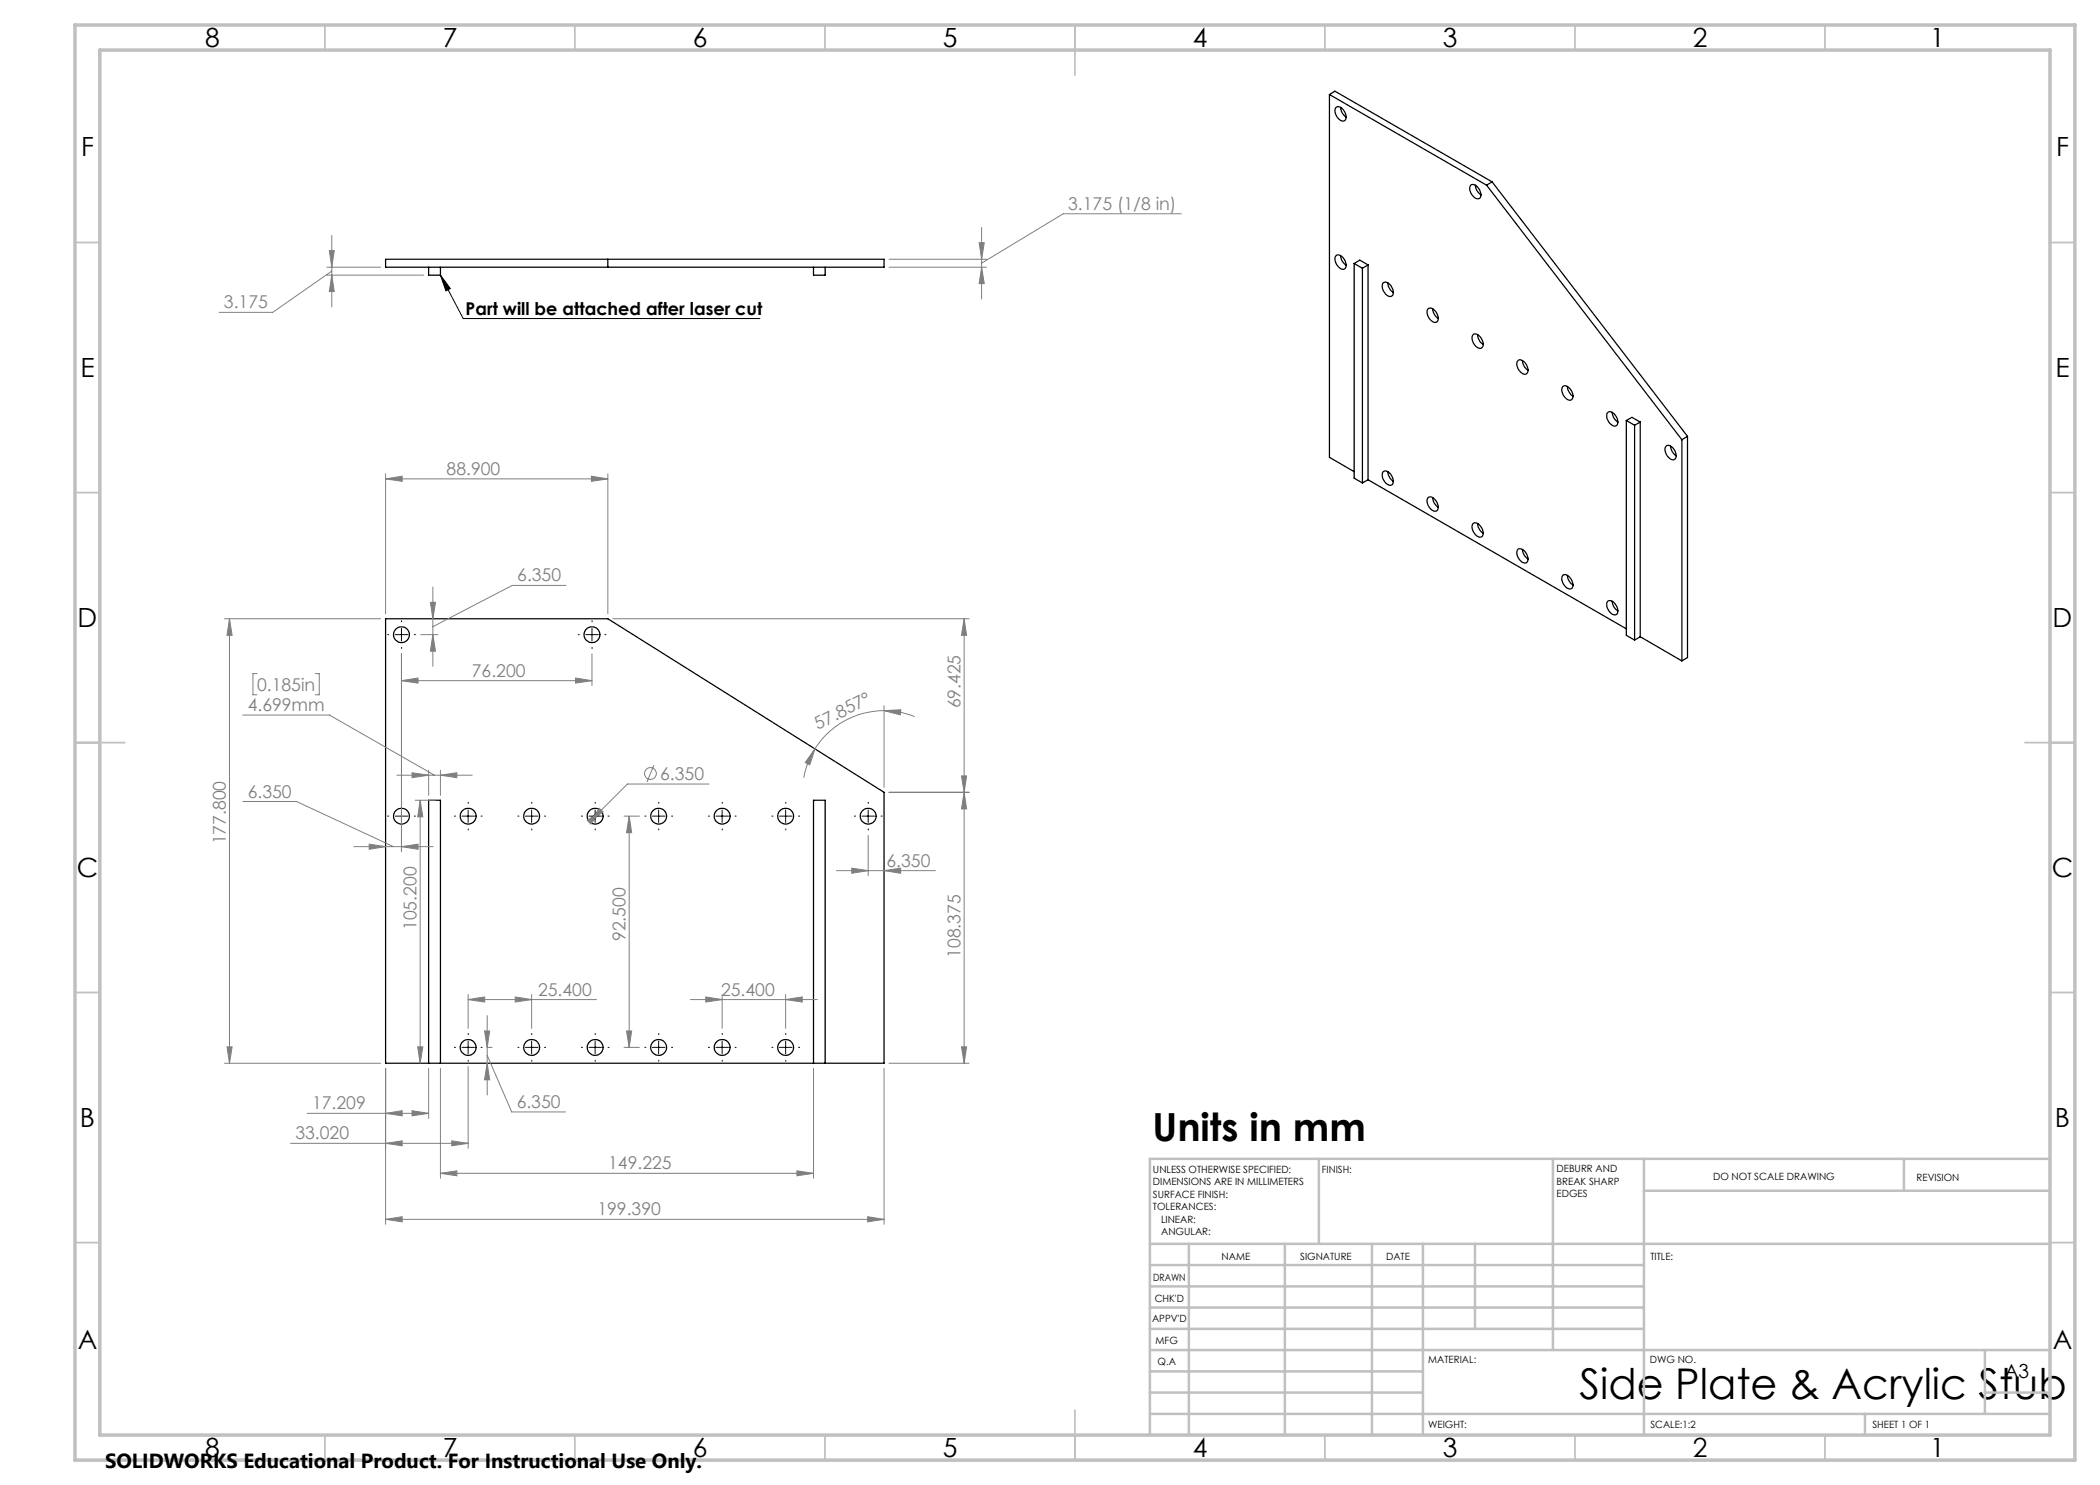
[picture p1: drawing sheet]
<svg xmlns="http://www.w3.org/2000/svg" width="420mm" height="297mm" viewBox="0 0 420 297" stroke-linecap="round" stroke-linejoin="round" font-family="sans-serif">
<g fill="none" stroke="#000" stroke-width=".25">
<path d="M265.9 18.9v72.6l4.9 2.8M265.9 18.9l31.4 18.1M265.9 18.9l1.1-.7 31.4 18.2M267.1 21.6a1 1 0 0 1 1.6 .5l.5 1a.76 .76 0 0 1-.2 1 .76 .76 0 0 1-1-.1 2.16 2.16 0 0 1-.9-2.4zM268.1 21.5l.3 1 .8 .9M294.2 37a1.56 1.56 0 0 1 1.9 1.3l.1 .4a.76 .76 0 0 1-.3 1 .76 .76 0 0 1-1-.2 2.03 2.03 0 0 1-.7-2.5zM295.1 37l.2 1.1 .9 .9M297.3 37l39.1 50.9M298.4 36.4l-1.1 .6M298.4 36.4l39.1 50.9M77.1 51.9h99.7v1.5h-99.7zM85.7 53.4v1.6h2.4v-1.6"/>
<path d="M121.6 51.9v1.5M162.7 53.4v1.6h2.3v-1.6M267.3 51.1a1.67 1.67 0 0 1 1.9 1.6 .81 .81 0 0 1-.4 1.1 .81 .81 0 0 1-1.1-.4 1.77 1.77 0 0 1-.4-2.3zM268.1 51.1l.3 1 .8 1M270.8 52.7l1.2-.7 1.6 1M270.8 52.7v42.9l1.7 1M270.8 52.7l1.7 1M272.5 53.7v42.9M273.6 53v43M273.6 53l-1.1 .7M276.5 56.7a1.19 1.19 0 0 1 1.9 .8l.2 .7a.81 .81 0 0 1-.4 1.1 .81 .81 0 0 1-1.1-.5l-.6-.9-.1-.7zM277.6 56.5a2.67 2.67 0 0 0 1.1 2"/>
<path d="M285.7 61.7a1.57 1.57 0 0 1 1.8 1.3l.1 .4a.81 .81 0 0 1-.4 1.1 .81 .81 0 0 1-1.1-.5 1.77 1.77 0 0 1-.4-2.3zM286.5 61.7l.3 1.1 .9 .9M294.7 66.9a1.57 1.57 0 0 1 1.8 1.3l.1 .3a.76 .76 0 0 1-.2 1 .76 .76 0 0 1-1-.1 1.97 1.97 0 0 1-.7-2.5zM295.5 66.9l.1 .7 .4 .7 .7 .6M303.6 72.1a1.67 1.67 0 0 1 2 1.6 .81 .81 0 0 1-.4 1.1 .81 .81 0 0 1-1.1-.4 1.77 1.77 0 0 1-.5-2.3zM304.5 72.1l.3 1 .8 .9M312.6 77.3a1.67 1.67 0 0 1 2 1.6 .81 .81 0 0 1-.4 1.1 .81 .81 0 0 1-1.1-.4 1.77 1.77 0 0 1-.5-2.3zM313.5 77.3l.3 1 .4 .6 .4 .3M273.6 96l51.7 29.8M273.6 96l-1.1 .6M276.5 94.4a1.03 1.03 0 0 1 1.7 .5l.4 1.1a.75 .75 0 0 1-.2 .9 .75 .75 0 0 1-1-.1 2.12 2.12 0 0 1-.9-2.4zM277.6 94.3l.1 .7 .3 .7 .7 .6"/>
<path d="M285.7 99.5a1.5 1.5 0 0 1 1.8 1.3l.1 .3a.76 .76 0 0 1-.2 1 .76 .76 0 0 1-1-.1 2.16 2.16 0 0 1-.9-2.4zM286.5 99.5l.3 1 .9 1M321.5 82.6a.87 .87 0 0 1 1.4 .2 1.81 1.81 0 0 1 .4 2.3 1.61 1.61 0 0 1-1.8-1.3l-.2-.3zM322.4 82.5l.3 1 .9 .9M325.3 84.1l1.1-.6 1.6 .9M325.3 84.1l1.6 1M325.3 84.1v43l1.6 .9M326.9 85.1v42.9M328 84.4v42.9M328 84.4l-1.1 .7M333.3 89.2a1.67 1.67 0 0 1 1.9 1.6 .81 .81 0 0 1-.4 1.1 .81 .81 0 0 1-1.1-.4 1.77 1.77 0 0 1-.4-2.3zM334.1 89.2l.3 1 .8 1"/>
<path d="M336.4 87.9v44.3M337.5 87.3l-1.1 .6M337.5 87.3v44.2l-1.1 .7M294.7 104.7a1.5 1.5 0 0 1 1.8 1.3l.1 .3a.76 .76 0 0 1-.2 1 .76 .76 0 0 1-1-.1 2.21 2.21 0 0 1-.9-2.4zM295.5 104.7l.1 .7 .4 .6 .7 .6M303.6 109.8a1.87 1.87 0 0 1 2 2.3 .78 .78 0 0 1-.8 .6 .78 .78 0 0 1-.7-.6 1.77 1.77 0 0 1-.5-2.3zM304.5 109.9l.3 1 .8 .9M312.6 115a1.56 1.56 0 0 1 1.9 1.3l.1 .4a.76 .76 0 0 1-.2 1 .76 .76 0 0 1-1.1-.1 2.03 2.03 0 0 1-.7-2.6zM313.5 115.1l.3 1 .8 .9M77.1 123.8h44.5l55.2 34.7v54.2h-99.7zM321.5 120.4a1 1 0 0 1 1.6 .5l.4 1a.75 .75 0 0 1-.2 1 .75 .75 0 0 1-1-.1 2.16 2.16 0 0 1-.8-2.4zM322.4 120.3l.3 1 .9 .9"/>
<path d="M328 127.3l8.4 4.9M328 127.3l-1.1 .7M85.7 212.7v-52.6h2.4v52.6M162.7 212.7v-52.6h2.3v52.6"/>
<circle cx="80.3" cy="126.9" r="1.58"/>
<circle cx="118.4" cy="126.9" r="1.58"/>
<circle cx="80.3" cy="163.2" r="1.58"/>
<circle cx="93.6" cy="163.2" r="1.58"/>
<circle cx="106.3" cy="163.2" r="1.58"/>
<circle cx="119" cy="163.2" r="1.58"/>
<circle cx="131.7" cy="163.2" r="1.58"/>
<circle cx="144.4" cy="163.2" r="1.58"/>
<circle cx="157.1" cy="163.2" r="1.58"/>
<circle cx="173.6" cy="163.2" r="1.58"/>
<circle cx="93.6" cy="209.5" r="1.58"/>
<circle cx="106.3" cy="209.5" r="1.58"/>
<circle cx="119" cy="209.5" r="1.58"/>
<circle cx="131.7" cy="209.5" r="1.58"/>
<circle cx="144.4" cy="209.5" r="1.58"/>
<circle cx="157.1" cy="209.5" r="1.58"/>
</g>
<g fill="none" stroke="#808080" stroke-width=".2">
<path d="M65.4 55h19.3M65.4 53.4h10.7M65.9 50.1h1l-.5 3.3zM66.4 55l.5 3.3h-1zM66.4 47.1v14.3M66.4 54.2l-11.9 8.3h-10.7M177.8 53.4h19.5M177.8 51.9h19.5M195.8 48.5h1l-.5 3.4zM196.3 53.4l.5 3.3h-1zM196.3 45.5v14.3M236.3 42.8h-23.6l-16.4 9.8"/>
<path d="M77.1 95.8l3.3-.6v1.1zM77.1 94.8v28M77.1 95.8h44.5M118.3 95.2l3.3 .6-3.3 .5zM121.6 94.8v28M86.6 117.4v15.9M113.2 117.1h-10.8l-15.8 8.2M44.9 123.8h31.2M45.9 123.8l.5 3.3h-1zM45.9 123.8v88.9M51.4 134.7h-.8v4.3h.8M63 134.7h.9v4.3h-.9"/>
<path d="M80.3 136.1l3.3-.5v1zM80.3 130.8v39.6M80.3 136.1h38.1M84.1 126.9h3.5M86.1 120.5h1l-.5 3.3zM86.6 126.9l.5 3.3h-1zM115.1 135.6l3.3 .5-3.3 .5zM118.4 130.8v6.3M122.6 123.8h71.2M192.8 123.8l.5 3.3h-1zM192.8 123.8v88.9M48.5 143h17.4l21 12"/>
<path d="M79.4 155h15M82.4 154.5l3.3 .5-3.3 .5zM85.7 154.1v5M88.1 155l3.3-.5v1zM88.1 154.1v5M130.8 153l-1.4 3.4M141.8 156.8h-16.3l-5.3 5.3M163 149.8l-1 3.2-1-.5zM163 149.8a16.1 16.1 0 0 0-2.3 5.8M176.8 142.1l3.4-.1-.1 1zM176.8 142.1a16.3 16.3 0 0 0-13.8 7.7M176.8 142.1a15.2 15.2 0 0 1 6.1 1.2"/>
<path d="M176.8 141.1v16.4M177.8 158.5h16M192.3 155.2h1l-.5 3.3zM192.8 158.5l.5 3.3h-1zM48.5 160.3h10.8l19.4 9M70.8 169.3h15.8M73.8 168.8l3.3 .5-3.3 .6zM80.3 169.3l3.3-.5v1.1zM83 160.1h4.1M84 160.1l.6 3.3h-1.1zM84 160.1v52.6M117.5 164.1l2.7-2-2 2.7z"/>
<path d="M119.9 161.7l.7 .7-2.7 2zM120.2 162.1l-2.3 2.3M124.8 163.2h3.1M125.8 163.2l.5 3.3h-1zM125.8 163.2v46.3M167.3 174.1h19.8M170.4 173.6l3.2 .5-3.2 .6zM173.6 167.1v8.1M176.8 174.1l3.3-.5v1.1zM93.6 199.9l3.3-.5v1zM93.6 199.9h25.7M93.6 198.9v6.8"/>
<path d="M103 199.4l3.3 .5-3.3 .5zM106.3 198.9v6.8M138.1 199.9h25.4M141.1 199.4l3.3 .5-3.3 .5zM144.4 198.9v6.8M157.1 199.9l3.3-.5v1zM157.1 198.9v6.8M44.9 212.7h31.2M45.4 209.4h1l-.5 3.3zM77.1 213.7v31.2M83.5 209.4h1.1l-.6 3.3zM85.7 213.7v10"/>
<path d="M88.1 213.7v22M93.6 213.3v16.4M96.9 206.2h1l-.5 3.3zM97.4 212.7l.5 3.3h-1zM97.4 203.1v15.9M97.4 211.1l4.9 11.3h10.8M97.5 209.5h.9M124.8 209.5h3.1M125.3 206.2h1l-.5 3.3zM162.7 213.7v22M176.8 213.7v31.2M177.8 212.7h16"/>
<path d="M192.3 209.4h1l-.5 3.3zM58.1 228.7h35.5M61.4 222.7h24.3M77.1 222.7l3.3-.6v1.1zM77.1 228.7l3.3-.5v1zM82.4 222.1l3.3 .6-3.3 .5zM88.1 234.7l3.3-.5v1zM88.1 234.7h74.6M90.3 228.2l3.3 .5-3.3 .5zM159.4 234.2l3.3 .5-3.3 .5zM77.1 243.9l3.3-.6v1.1zM77.1 243.9h99.7"/>
<path d="M173.5 243.3l3.3 .6-3.3 .5z"/>
<circle cx="130.1" cy="154.7" r="1.18"/>
</g>
<g fill="none" stroke="#000" stroke-width=".2">
<path d="M88.1 55l2 2.7-.9 .5zM88.1 55l4.5 8.7h59.4M79.1 126.9h2.5M80.3 125.7v2.5M117.2 126.9h2.5M118.4 125.7v2.5M79.1 163.2h2.5M80.3 162v2.5M92.4 163.2h2.5M93.6 162v2.5M105.1 163.2h2.5M106.3 162v2.5"/>
<path d="M117.8 163.2h2.5M119 162v2.5M130.5 163.2h2.5M131.7 162v2.5M143.2 163.2h2.5M144.4 162v2.5M155.9 163.2h2.5M157.1 162v2.5M172.4 163.2h2.5M173.6 162v2.5M92.4 209.5h2.5M93.6 208.2v2.5"/>
<path d="M105.1 209.5h2.5M106.3 208.2v2.5M117.8 209.5h2.5M119 208.2v2.5M130.5 209.5h2.5M131.7 208.2v2.5M143.2 209.5h2.5M144.4 208.2v2.5M155.9 209.5h2.5M157.1 208.2v2.5"/>
</g>
<g fill="none" stroke="#000" stroke-width=".2" stroke-dasharray="15.2 1.3 1.3 1.3" stroke-linecap="butt">
<path d="M77.8 126.9h-.3M80.3 124.4v-.3M80.3 129.4v.4M82.8 126.9h.4M115.9 126.9h-.3M118.4 124.4v-.3M118.4 129.4v.4M120.9 126.9h.4M77.8 163.2h-.3M80.3 160.7v-.3M80.3 165.7v.4M82.8 163.2h.4"/>
<path d="M91.1 163.2h-.3M93.6 160.7v-.3M93.6 165.7v.4M96.1 163.2h.4M103.8 163.2h-.3M106.3 160.7v-.3M106.3 165.7v.4M108.8 163.2h.4M116.5 163.2h-.3M119 160.7v-.3M119 165.7v.4M121.5 163.2h.4"/>
<path d="M129.2 163.2h-.3M131.7 160.7v-.3M131.7 165.7v.4M134.2 163.2h.4M141.9 163.2h-.3M144.4 160.7v-.3M144.4 165.7v.4M146.9 163.2h.4M154.6 163.2h-.3M157.1 160.7v-.3M157.1 165.7v.4M159.6 163.2h.4"/>
<path d="M171.2 163.2h-.4M173.7 160.7v-.3M173.7 165.7v.4M176.2 163.2h.3M91.1 209.5h-.3M93.6 207v-.4M93.6 212v.3M96.1 209.5h.4M103.8 209.5h-.3M106.3 207v-.4M106.3 212v.3M108.8 209.5h.4"/>
<path d="M116.5 209.5h-.3M119 207v-.4M119 212v.3M121.5 209.5h.4M129.2 209.5h-.3M131.7 207v-.4M131.7 212v.3M134.2 209.5h.4M141.9 209.5h-.3M144.4 207v-.4M144.4 212v.3M146.9 209.5h.4"/>
<path d="M154.6 209.5h-.3M157.1 207v-.4M157.1 212v.3M159.6 209.5h.4"/>
</g>
<g fill="none" stroke="#c0c0c0" stroke-width=".35">
<path d="M65 5v5M115 5v5M165 5v5M215 5v10M265 5v5M315 5v5M365 5v5M15 48.5h5M410 48.5h5M15 98.5h5M410 98.5h5M15 148.5h10"/>
<path d="M405 148.5h10M15 198.5h5M410 198.5h5M15 248.5h5M410 248.5h5M65 287v5M115 287v5M165 287v5M215 282v10M265 287v5M315 287v5M365 287v5"/>
</g>
<g fill="none" stroke="#c0c0c0" stroke-width=".5">
<path d="M263.8 231.8v17M310.6 231.8v38.2M328.8 231.8v55.2M328.8 238.2h81.2M380.8 231.8v6.4M410 231.8h-180v55.2M230 248.8h180M230 257.3h98.8M230 253h98.8M237.8 248.8v38.2M257 248.8v38.2M274.4 248.8v38.2"/>
<path d="M284.6 248.8v38.2M295 248.8v17M230 265.8h98.8M230 261.5h98.8M230 278.5h54.6M230 274.3h54.6M230 270h180M397 278.5h13M397 270v12.8M230 282.8h180M373 282.8v4.2"/>
</g>
<path d="M15 5h400v287h-400zM20 10h390v277h-390z" fill="none" stroke="#c0c0c0" stroke-width=".7"/>
<path d="M88.1 55l2 2.7-.9 .5z" fill="#000"/>
<g fill="#808080">
<path d="M157.1 199.9l3.3-.5v1zM141.1 199.4l3.3 .5-3.3 .5z"/>
<path d="M77.1 243.9l3.3-.6v1.1zM173.5 243.3l3.3 .6-3.3 .5zM77.1 95.8l3.3-.6v1.1zM118.3 95.2l3.3 .6-3.3 .5zM88.1 155l3.3-.5v1zM82.4 154.5l3.3 .5-3.3 .5zM88.1 234.7l3.3-.5v1zM159.4 234.2l3.3 .5-3.3 .5zM77.1 222.7l3.3-.6v1.1zM82.4 222.1l3.3 .6-3.3 .5zM80.3 136.1l3.3-.5v1zM115.1 135.6l3.3 .5-3.3 .5zM80.3 169.3l3.3-.5v1.1zM73.8 168.8l3.3 .5-3.3 .6zM86.1 120.5h1l-.5 3.3zM86.6 126.9l.5 3.3h-1zM77.1 228.7l3.3-.5v1zM90.3 228.2l3.3 .5-3.3 .5zM96.9 206.2h1l-.5 3.3zM97.4 212.7l.5 3.3h-1zM93.6 199.9l3.3-.5v1zM103 199.4l3.3 .5-3.3 .5zM119.9 161.7l-2 2.7 2.7-2zM117.5 164.1l.7 .7 2-2.7zM66.4 55l.5 3.3h-1zM65.9 50.1h1l-.5 3.3zM196.3 53.4l.5 3.3h-1zM195.8 48.5h1l-.5 3.4z"/>
<path d="M176.8 142.1l3.4-.1-.1 1zM163 149.8l-1 3.2-1-.5z"/>
<path d="M45.4 209.4h1l-.5 3.3zM45.9 123.8l.5 3.3h-1zM192.3 209.4h1l-.5 3.3zM192.8 158.5l.5 3.3h-1zM192.3 155.2h1l-.5 3.3zM192.8 123.8l.5 3.3h-1zM83.5 209.4h1.1l-.6 3.3zM84 160.1l.6 3.3h-1.1z"/>
<path d="M125.8 163.2l.5 3.3h-1zM125.3 206.2h1l-.5 3.3z"/>
<path d="M170.4 173.6l3.2 .5-3.2 .6zM176.8 174.1l3.3-.5v1.1z"/>
</g>
<text font-size="8.5" x="315.9" y="279.7">Side Plate &amp; Acrylic Stub</text>
<text font-size="7.8" x="230.5" y="228.3">Units in mm</text>
<g font-size="5.3">
<text x="41" y="9.5">8</text>
<text x="88.5" y="9.5">7</text>
<text x="138.5" y="9.5">6</text>
<text x="188.5" y="9.5">5</text>
<text x="238.5" y="9.5">4</text>
<text x="288.5" y="9.5">3</text>
<text x="338.5" y="9.5">2</text>
<text x="386" y="9.5">1</text>
<text x="16.2" y="31.2">F</text>
<text x="411.2" y="31.2">F</text>
<text x="16.1" y="75.5">E</text>
<text x="411.1" y="75.5">E</text>
<text x="15.5" y="125.5">D</text>
<text x="410.5" y="125.5">D</text>
<text x="15.4" y="175.5">C</text>
<text x="410.4" y="175.5">C</text>
<text x="16" y="225.5">B</text>
<text x="411" y="225.5">B</text>
<text x="15.5" y="269.7">A</text>
<text x="410.5" y="269.7">A</text>
<text x="41" y="291.5">8</text>
<text x="88.5" y="291.5">7</text>
<text x="138.5" y="291.5">6</text>
<text x="188.5" y="291.5">5</text>
<text x="238.5" y="291.5">4</text>
<text x="288.5" y="291.5">3</text>
<text x="338.5" y="291.5">2</text>
<text x="386" y="291.5">1</text>
</g>
<text font-size="4.1" x="21" y="293.7">SOLIDWORKS Educational Product. For Instructional Use Only.</text>
<text font-size="3.9" x="400.9" y="275.5">A3</text>
<g font-size="3.5" fill="#808080">
<text x="213.6" y="42">3.175 (1/8 in)</text>
<text x="44.8" y="61.7">3.175</text>
<text x="89.3" y="95">88.900</text>
<text x="103.4" y="116.3">6.350</text>
<text x="94.4" y="135.3">76.200</text>
<text x="49.5" y="142.2">4.699mm</text>
<text x="51.4" y="138.2">0.185in</text>
<text x="192.1" y="141.7" transform="rotate(-90 192.1 141.7)">69.425</text>
<text x="163.6" y="146" transform="rotate(-27 163.6 146)">57.857°</text>
<text x="49.6" y="159.5">6.350</text>
<text x="132" y="156">6.350</text>
<text x="45.2" y="168.9" transform="rotate(-90 45.2 168.9)">177.800</text>
<text x="177.3" y="173.4">6.350</text>
<text x="83.3" y="186" transform="rotate(-90 83.3 186)">105.200</text>
<text x="125.1" y="188.3" transform="rotate(-90 125.1 188.3)">92.500</text>
<text x="192.1" y="191.6" transform="rotate(-90 192.1 191.6)">108.375</text>
<text x="107.6" y="199.1">25.400</text>
<text x="144.2" y="199.1">25.400</text>
<text x="62.4" y="221.9">17.209</text>
<text x="103.3" y="221.6">6.350</text>
<text x="59.1" y="227.9">33.020</text>
<text x="121.6" y="233.9">149.225</text>
<text x="119.5" y="243.1">199.390</text>
</g>
<text font-size="3.5" x="93.1" y="62.9">Part will be attached after laser cut</text>
<g font-size="2">
<text x="230.6" y="234.6">UNLESS OTHERWISE SPECIFIED:</text>
<text x="230.6" y="237.1">DIMENSIONS ARE IN MILLIMETERS</text>
<text x="230.6" y="239.6">SURFACE FINISH:</text>
<text x="264.4" y="234.6">FINISH:</text>
<text x="311.3" y="234.5">DEBURR AND</text>
<text x="311.3" y="237">BREAK SHARP</text>
<text x="311.3" y="239.5">EDGES</text>
<text x="342.6" y="236">DO NOT SCALE DRAWING</text>
<text x="383.3" y="236.2">REVISION</text>
<text x="230.6" y="242.1">TOLERANCES:</text>
<text x="232.2" y="244.6">LINEAR:</text>
<text x="232.2" y="247.1">ANGULAR:</text>
<text x="244.3" y="252">NAME</text>
<text x="260" y="251.9">SIGNATURE</text>
<text x="277.2" y="251.9">DATE</text>
<text x="330.1" y="251.9">TITLE:</text>
<text x="230.6" y="256.1">DRAWN</text>
<text x="230.9" y="260.3">CHK'D</text>
<text x="230.4" y="264.4">APPV'D</text>
<text x="231.1" y="268.8">MFG</text>
<text x="231.5" y="273">Q.A</text>
<text x="285.6" y="272.5">MATERIAL:</text>
<text x="330" y="272.5">DWG NO.</text>
<text x="285.6" y="285.5">WEIGHT:</text>
<text x="330.1" y="285.6">SCALE:1:2</text>
<text x="374.5" y="285.6">SHEET 1 OF 1</text>
</g>
</svg>
